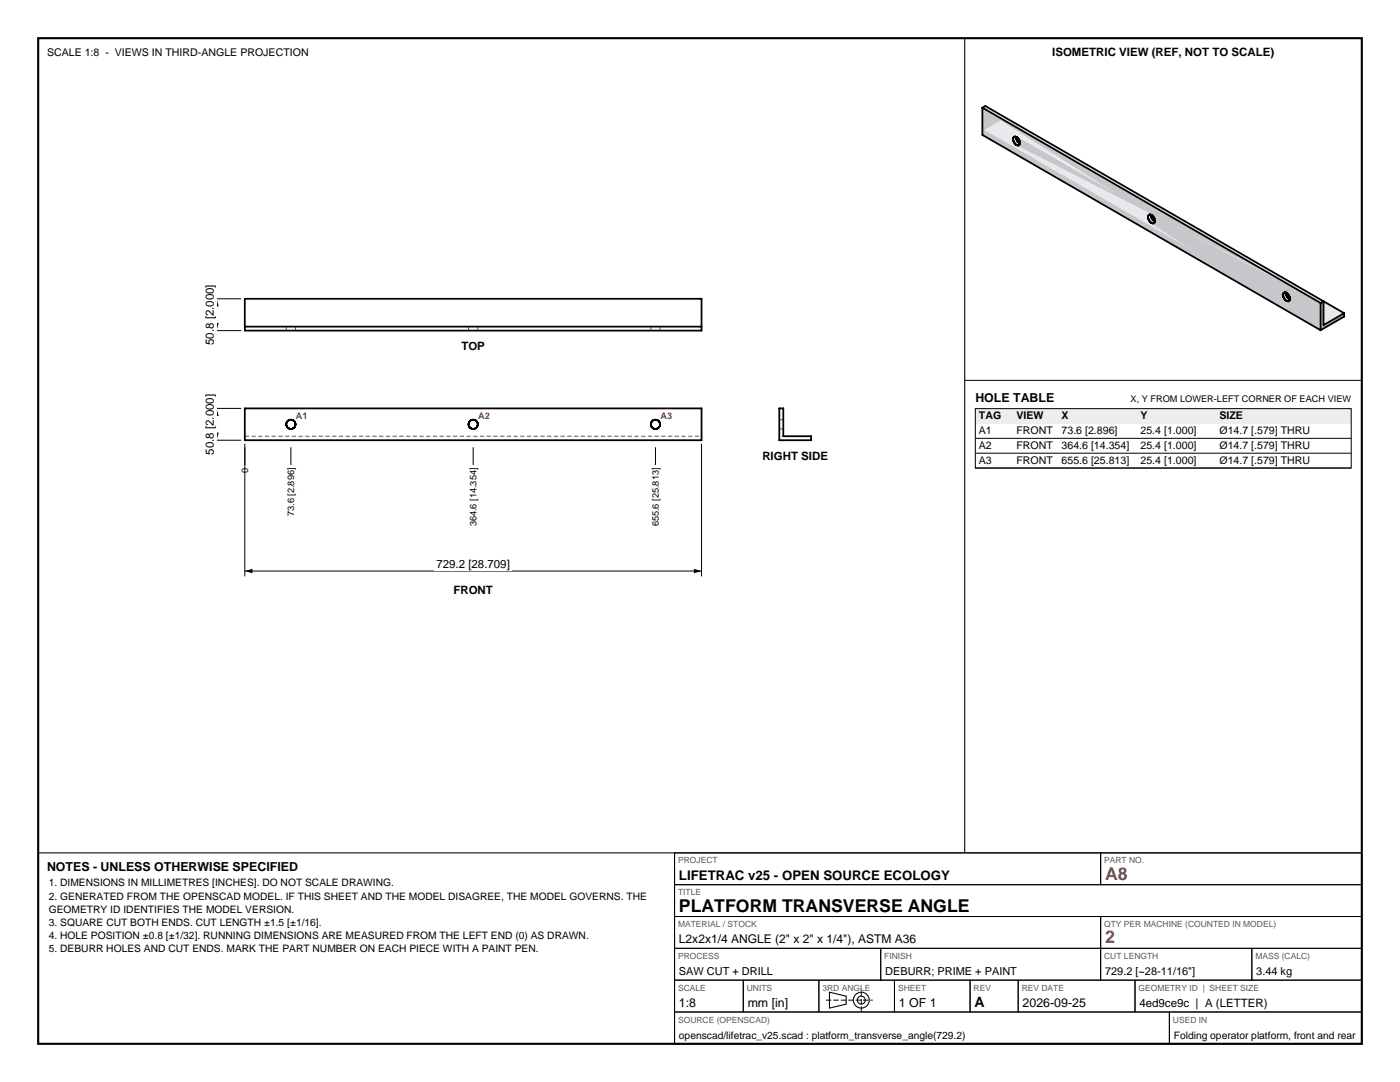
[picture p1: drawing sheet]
<svg xmlns="http://www.w3.org/2000/svg" width="279mm" height="216mm" viewBox="0 0 279 216" stroke-linecap="round" stroke-linejoin="round" font-family="sans-serif">
<path d="M7.6 7.6h264.2v200.7h-264.2z" fill="none" stroke="#000" stroke-width=".42"/>
<g fill="none" stroke="#000" stroke-width=".21">
<path d="M192.5 7.6v162.6M7.6 170.2h264.2M134.6 170.2v38.1M165.5 198l3.4 .8v1.6l-3.4 .8z"/>
<circle cx="171.9" cy="199.6" r="1.59"/>
<circle cx="171.9" cy="199.6" r=".79"/>
</g>
<g fill="none" stroke="#000" stroke-width=".2">
<path d="M48.9 88.5v26.5M140 88.5v26.5M48.9 113.9h91.1M134.6 170.2h85.1v6.3h-85.1zM134.6 176.5h137.2v6.4h-137.2zM219.7 170.2h52.1v6.3h-52.1zM134.6 182.9h85.1v6.3h-85.1zM134.6 189.2h41.2v6.4h-41.2zM134.6 195.6h13.7v6.3h-13.7zM148.3 195.6h15.1v6.3h-15.1zM163.4 195.6h15.1v6.3h-15.1zM175.8 189.2h43.9v6.4h-43.9z"/>
<path d="M178.5 195.6h15.1v6.3h-15.1zM193.6 195.6h9.6v6.3h-9.6zM203.2 195.6h23.3v6.3h-23.3zM219.7 182.9h52.1v6.3h-52.1zM219.7 189.2h30.1v6.4h-30.1zM226.5 195.6h45.3v6.3h-45.3zM249.8 189.2h22v6.4h-22zM134.6 201.9h98.8v6.4h-98.8zM233.4 201.9h38.4v6.4h-38.4z"/>
</g>
<path d="M164.8 199.6h9.4M171.9 201.9v-4.6" fill="none" stroke="#000" stroke-width=".2" stroke-dasharray="1.1 .4" stroke-linecap="butt"/>
<path d="M57.1 66v-.8M59 66v-.8M93.5 66v-.8M95.4 66v-.8M129.9 66v-.8M131.7 66v-.8M48.9 87h91.1M155.5 85.6h.8M155.5 83.7h.8" fill="none" stroke="#595959" stroke-width=".2" stroke-dasharray=".8 .5" stroke-linecap="butt"/>
<g fill="none" stroke="#000" stroke-width=".35">
<path d="M48.9 59.6h91.1v6.4h-91.1zM48.9 65.2h91.1M48.9 81.5h91.1v6.3h-91.1zM155.5 81.5h.8v5.5h5.6v.8h-6.4z"/>
<circle cx="58.1" cy="84.7" r=".92"/>
<circle cx="94.4" cy="84.7" r=".92"/>
<circle cx="130.8" cy="84.7" r=".92"/>
</g>
<path d="M48.9 113.9l1.5-.4v.9zM138.5 113.5l1.5 .4-1.5 .5z" fill="#000"/>
<path d="M86.7 111.1h15.5v2.8h-15.5z" fill-rule="evenodd" fill="#fff"/>
<path d="M42.2 87.8h6M42.2 81.5h6M43.2 81.5v6.3" fill="none" stroke="#000" stroke-width=".2"/>
<path d="M42.8 86.3h.9l-.5 1.5zM43.2 81.5l.5 1.5h-.9z" fill="#000"/>
<path d="M40.4 78.2h2.8v12.9h-2.8z" fill-rule="evenodd" fill="#fff"/>
<path d="M42.2 59.6h6M43.2 59.6v6.4M42.2 66h6" fill="none" stroke="#000" stroke-width=".2"/>
<path d="M43.2 59.6l.5 1.5h-.9zM42.8 64.4h.9l-.5 1.6z" fill="#000"/>
<path d="M40.4 56.3h2.8v13h-2.8z" fill-rule="evenodd" fill="#fff"/>
<path d="M192.5 75.9h79.3M48.9 89.3v3.5M58.1 89.3v3.5M94.4 89.3v3.5M130.8 89.3v3.5" fill="none" stroke="#000" stroke-width=".2"/>
<g fill="#c7c7cb" stroke="#c7c7cb" stroke-width=".2">
<path d="M196.1 21.5l6.1 6.2-6.1-.8z"/>
<path d="M196.1 26.9l6.3 1.5z"/>
<path d="M196.1 26.9l6.3 1.6z"/>
<path d="M196.1 26.9l6.4 1.6z"/>
<path d="M196.1 26.9l6.2 1.4z"/>
<path d="M196.1 26.9l6.4 1.7z"/>
<path d="M196.1 26.9l6.2 1.3z"/>
<path d="M196.1 26.9l6.5 1.8z"/>
<path d="M196.1 26.9l6.2 1.2z"/>
<path d="M196.1 26.9l6.6 1.9z"/>
<path d="M196.1 26.9l6.1 1.2z"/>
<path d="M196.1 26.9l6.1 1.1z"/>
<path d="M196.1 26.9l6.1 1z"/>
<path d="M196.1 26.9l6.7 2z"/>
<path d="M196.1 26.9l6.1 .9z"/>
<path d="M196.1 26.9l6.8 2z"/>
<path d="M196.1 26.9l6.9 2.1z"/>
<path d="M196.1 21.5l6.1 6.2z"/>
<path d="M196.1 21.5l6.1 6.1z"/>
<path d="M196.1 21.5l6.1 6z"/>
<path d="M196.1 21.5l6.2 5.9z"/>
<path d="M196.1 21.5l6.2 5.8z"/>
<path d="M196.1 21.5l6.3 5.8z"/>
<path d="M196.1 21.5l6.4 5.8z"/>
<path d="M196.1 21.5l6.5 5.8z"/>
<path d="M202.2 28.1l.6-.4z"/>
<path d="M196.1 21.5l6.6 5.8z"/>
<path d="M196.1 21.5l6.7 5.8z"/>
<path d="M202.2 28l.6-.3z"/>
<path d="M196.1 21.5l6.8 5.9z"/>
<path d="M196.1 21.5l6.9 5.9z"/>
<path d="M203.3 29l.7-.4z"/>
<path d="M196.1 26.9l6.9 2.1 26.7 15.4z"/>
<path d="M196.1 21.5l33.6 21.3-26.7-15.4z"/>
<path d="M203 29l26.7 15.4z"/>
<path d="M203 29l26.6 15.4z"/>
<path d="M203.1 29l26.5 15.3z"/>
<path d="M203.2 29l26.3 15.2z"/>
<path d="M203.2 29l26.2 15.1z"/>
<path d="M203.3 29l26.1 15.1z"/>
<path d="M203.3 29l26.1 15z"/>
<path d="M203.3 29l26 15z"/>
<path d="M203.4 29l25.9 14.9z"/>
<path d="M203.4 28.9l25.9 15z"/>
<path d="M203.4 28.9l25.9 14.9z"/>
<path d="M203.5 28.9l25.7 14.9z"/>
<path d="M203.5 28.8l25.7 14.9z"/>
<path d="M203.5 28.8l25.7 14.8z"/>
<path d="M203.5 28.7l25.7 14.9z"/>
<path d="M203.5 28.7l25.6 14.8z"/>
<path d="M203.5 28.6l25.6 14.9z"/>
<path d="M203.5 28.6l25.6 14.8z"/>
<path d="M203.5 28.5l25.6 14.8z"/>
<path d="M203.5 28.5l25.6 14.7z"/>
<path d="M203.5 28.4l25.6 14.8z"/>
<path d="M203.5 28.3l25.6 14.8z"/>
<path d="M203.5 28.3l25.7 14.8z"/>
<path d="M203.5 28.2l25.7 14.8z"/>
<path d="M203.5 28.1l25.7 14.9z"/>
<path d="M203.4 28l25.8 14.9z"/>
<path d="M203.4 28l25.9 14.9z"/>
<path d="M203.4 27.9l25.9 15z"/>
<path d="M203.3 27.8l26 15z"/>
<path d="M203.3 27.8l26.1 15z"/>
<path d="M203.3 27.7l26.1 15.1z"/>
<path d="M203.2 27.7l26.2 15.1z"/>
<path d="M203.2 27.6l26.3 15.2z"/>
<path d="M203 27.4l26.7 15.4z"/>
<path d="M203.1 27.6l26.5 15.2z"/>
<path d="M203 27.5l26.6 15.3z"/>
<path d="M203.1 27.5l26.5 15.3z"/>
<path d="M196.1 26.9l33.6 17.5z"/>
<path d="M196.1 26.9l33.7 17.6z"/>
<path d="M196.1 21.5l33.6 21.4z"/>
<path d="M196.1 21.5l33.7 21.4z"/>
<path d="M203.1 29l26.5 15.4z"/>
<path d="M203.2 29l26.4 15.3z"/>
<path d="M203.4 29l25.9 15z"/>
<path d="M203.5 28.1l25.7 14.8z"/>
<path d="M203.4 27.9l25.9 14.9z"/>
<path d="M203.2 27.7l26.3 15.1z"/>
<path d="M203.2 27.6l26.4 15.2z"/>
<path d="M203 27.5l26.7 15.3z"/>
<path d="M196.1 26.9l33.7 17.6 33.8 21.4z"/>
<path d="M229.2 43.6l.5-.4z"/>
<path d="M196.1 21.5l67.5 39-33.8-17.6z"/>
<path d="M229.9 44.5l26.7 15.4z"/>
<path d="M230 44.5l26.6 15.4z"/>
<path d="M230 44.6l26.5 15.3z"/>
<path d="M230.1 44.6l26.4 15.2z"/>
<path d="M230.1 44.6l26.3 15.1z"/>
<path d="M230.2 44.6l26.2 15.1z"/>
<path d="M230.2 44.6l26.1 15z"/>
<path d="M230.2 44.5l26.1 15.1z"/>
<path d="M230.3 44.5l26 15z"/>
<path d="M230.3 44.5l25.9 15z"/>
<path d="M230.3 44.5l25.9 14.9z"/>
<path d="M230.4 44.4l25.8 15z"/>
<path d="M230.4 44.4l25.8 14.9z"/>
<path d="M230.4 44.4l25.7 14.9z"/>
<path d="M230.4 44.3l25.7 14.9z"/>
<path d="M230.5 44.3l25.6 14.9z"/>
<path d="M230.5 44.3l25.6 14.8z"/>
<path d="M230.5 44.2l25.6 14.9z"/>
<path d="M230.5 44.2l25.6 14.8z"/>
<path d="M230.5 44.1l25.6 14.9z"/>
<path d="M230.5 44.1l25.6 14.8z"/>
<path d="M230.5 44l25.6 14.8z"/>
<path d="M230.5 43.9l25.6 14.8z"/>
<path d="M230.5 43.8l25.6 14.8z"/>
<path d="M230.4 43.8l25.7 14.8z"/>
<path d="M230.4 43.7l25.7 14.9z"/>
<path d="M230.4 43.7l25.7 14.8z"/>
<path d="M230.4 43.6l25.8 14.9z"/>
<path d="M230.4 43.5l25.8 15z"/>
<path d="M230.3 43.5l25.9 14.9z"/>
<path d="M230.3 43.4l25.9 15z"/>
<path d="M230.3 43.4l26 15z"/>
<path d="M230.2 43.3l26.1 15.1z"/>
<path d="M230.2 43.2l26.2 15.2z"/>
<path d="M229.9 43l26.7 15.4z"/>
<path d="M230.1 43.2l26.3 15.2z"/>
<path d="M230.1 43.1l26.4 15.3z"/>
<path d="M230 43l26.6 15.4z"/>
<path d="M230 43.1l26.5 15.3z"/>
<path d="M229.8 44.5l33.8 21.4z"/>
<path d="M229.9 44.5l33.7 21.4z"/>
<path d="M229.8 42.9l33.8 17.6z"/>
<path d="M229.9 43l33.7 17.5z"/>
<path d="M230.1 44.6l26.4 15.3z"/>
<path d="M230 44.6l26.6 15.3z"/>
<path d="M230.3 44.5l26 15.1z"/>
<path d="M230.4 44.5l25.8 14.9z"/>
<path d="M230.4 43.7l25.8 14.8z"/>
<path d="M230.4 43.5l25.8 14.9z"/>
<path d="M230.2 43.3l26.2 15.1z"/>
<path d="M230.1 43.2l26.4 15.2z"/>
<path d="M230 43.1l26.6 15.3z"/>
<path d="M229.9 44.5l26.7 15.4 7 6z"/>
<path d="M229.9 43l33.7 17.5-7-2.1z"/>
<path d="M256.1 59.2l.6-.4z"/>
<path d="M256.1 59.1l.6-.3z"/>
<path d="M257.2 60.1l.6-.4z"/>
<path d="M256.6 59.9l7 6z"/>
<path d="M256.7 60l6.9 5.9z"/>
<path d="M256.8 60.1l6.8 5.8z"/>
<path d="M256.9 60.1l6.7 5.8z"/>
<path d="M257 60.1l6.6 5.8z"/>
<path d="M257.1 60.1l6.5 5.8z"/>
<path d="M257.2 60.1l6.4 5.8z"/>
<path d="M257.3 60l6.3 5.9z"/>
<path d="M257.4 59.9l6.2 6z"/>
<path d="M257.4 59.8l6.2 6.1z"/>
<path d="M257.4 59.7l6.2 6.2z"/>
<path d="M257.4 59.6l6.2 6.3z"/>
<path d="M256.6 58.4l7 2.1z"/>
<path d="M256.7 58.4l6.9 2.1z"/>
<path d="M257.4 59.6l6.2 .9z"/>
<path d="M256.7 58.5l6.9 2z"/>
<path d="M257.4 59.5l6.2 1z"/>
<path d="M256.8 58.5l6.8 2z"/>
<path d="M256.9 58.5l6.7 2z"/>
<path d="M257.4 59.4l6.2 1.1z"/>
<path d="M256.9 58.6l6.7 1.9z"/>
<path d="M257.4 59.3l6.2 1.2z"/>
<path d="M257 58.6l6.6 1.9z"/>
<path d="M257 58.7l6.6 1.8z"/>
<path d="M257.3 59.2l6.3 1.3z"/>
<path d="M257.1 58.7l6.5 1.8z"/>
<path d="M257.1 58.8l6.5 1.7z"/>
<path d="M257.3 59.1l6.3 1.4z"/>
<path d="M257.3 59l6.3 1.5z"/>
<path d="M257.2 58.9l6.4 1.6z"/>
<path d="M257.2 59l6.4 1.5z"/>
<path d="M257.4 59.6l6.2 .9v5.4z"/>
</g>
<g fill="#dedee3" stroke="#dedee3" stroke-width=".2">
<path d="M202.4 28.4l.6-.3z"/>
<path d="M229.3 44l.6-.4z"/>
<path d="M229.3 43.9l.6-.3z"/>
<path d="M256.2 59.5l.7-.3z"/>
</g>
<g fill="#dcdce0" stroke="#dcdce0" stroke-width=".2">
<path d="M202.4 28.4l.5-.4z"/>
<path d="M202.3 28.3l.6-.3z"/>
<path d="M203.1 29l.6-.3z"/>
<path d="M229.3 43.9l.6-.4z"/>
<path d="M230.1 44.6l.6-.4z"/>
<path d="M256.2 59.5l.6-.4z"/>
<path d="M256.2 59.4l.6-.3z"/>
<path d="M257 60.1l.6-.3z"/>
</g>
<g fill="#e1e1e5" stroke="#e1e1e5" stroke-width=".2">
<path d="M202.4 28.4l.6-.2z"/>
<path d="M203 29l.7-.3z"/>
<path d="M229.3 44l.7-.3z"/>
<path d="M230 44.5l.6-.3z"/>
<path d="M256.3 59.5l.6-.2z"/>
<path d="M256.9 60.1l.6-.3z"/>
</g>
<g fill="#e3e3e8" stroke="#e3e3e8" stroke-width=".2">
<path d="M202.4 28.5l.7-.3z"/>
<path d="M203 29l.6-.3z"/>
<path d="M229.4 44l.6-.2z"/>
<path d="M229.9 44.5l.7-.3z"/>
<path d="M256.3 59.6l.6-.3z"/>
<path d="M256.9 60.1l.6-.3z"/>
</g>
<g fill="#d9d9dd" stroke="#d9d9dd" stroke-width=".2">
<path d="M202.3 28.3l.6-.4z"/>
<path d="M203.2 29l.6-.3z"/>
<path d="M229.3 43.9l.5-.4z"/>
<path d="M229.3 43.8l.5-.3z"/>
<path d="M230.1 44.6l.6-.4z"/>
<path d="M256.2 59.4l.6-.4z"/>
<path d="M257 60.1l.7-.3z"/>
</g>
<g fill="#d6d6da" stroke="#d6d6da" stroke-width=".2">
<path d="M202.3 28.3l.6-.4z"/>
<path d="M202.3 28.2l.6-.3z"/>
<path d="M203.2 29l.6-.3z"/>
<path d="M229.3 43.8l.5-.4z"/>
<path d="M229.2 43.8l.6-.4z"/>
<path d="M230.1 44.6l.7-.4z"/>
<path d="M256.2 59.4l.6-.4z"/>
<path d="M256.2 59.3l.6-.3z"/>
<path d="M257.1 60.1l.6-.3z"/>
</g>
<g fill="#e5e5ea" stroke="#e5e5ea" stroke-width=".2">
<path d="M202.5 28.5l.6-.2z"/>
<path d="M203 29l.6-.4z"/>
<path d="M229.4 44.1l.6-.3z"/>
<path d="M229.9 44.5l.6-.3z"/>
<path d="M256.3 59.6l.7-.2z"/>
<path d="M256.8 60.1l.7-.4z"/>
</g>
<g fill="#d2d2d6" stroke="#d2d2d6" stroke-width=".2">
<path d="M202.3 28.2l.6-.4z"/>
<path d="M229.2 43.8l.6-.4z"/>
<path d="M229.2 43.7l.6-.3z"/>
<path d="M256.2 59.3l.5-.4z"/>
<path d="M256.1 59.3l.6-.4z"/>
</g>
<g fill="#e7e7eb" stroke="#e7e7eb" stroke-width=".2">
<path d="M202.5 28.6l.6-.3z"/>
<path d="M202.9 28.9l.6-.3z"/>
<path d="M229.4 44.1l.7-.2z"/>
<path d="M229.8 44.5l.7-.3z"/>
<path d="M256.4 59.7l.6-.3z"/>
<path d="M256.8 60.1l.6-.4z"/>
</g>
<g fill="#e8e8ed" stroke="#e8e8ed" stroke-width=".2">
<path d="M202.5 28.6l.7-.3z"/>
<path d="M202.9 28.9l.6-.3z"/>
<path d="M196.6 25.9l4.2-2.4 67.5 39z"/>
<path d="M196.1 21.5l.5-.3 67.5 38.9z"/>
<path d="M229.5 44.2l.6-.3z"/>
<path d="M229.8 44.5l.6-.3z"/>
<path d="M196.6 25.9l71.7 36.6-4.2 2.4z"/>
<path d="M196.1 21.5l68 38.6-.5 .4z"/>
<path d="M256.4 59.7l.6-.3z"/>
<path d="M256.7 60l.7-.3z"/>
</g>
<g fill="#cfcfd3" stroke="#cfcfd3" stroke-width=".2">
<path d="M202.3 28.2l.5-.4z"/>
<path d="M202.3 28.1l.5-.3z"/>
<path d="M203.3 29l.6-.3z"/>
<path d="M229.2 43.7l.6-.4z"/>
<path d="M230.2 44.6l.6-.4z"/>
<path d="M256.1 59.3l.6-.4z"/>
<path d="M256.1 59.2l.6-.3z"/>
<path d="M257.1 60.1l.7-.3z"/>
</g>
<g fill="#e9e9ee" stroke="#e9e9ee" stroke-width=".2">
<path d="M202.6 28.7l.6-.3z"/>
<path d="M202.8 28.9l.7-.3z"/>
<path d="M229.5 44.2l.6-.3z"/>
<path d="M229.8 44.5l.6-.4z"/>
<path d="M256.5 59.8l.6-.3z"/>
<path d="M256.7 60l.6-.3z"/>
</g>
<g fill="#cbcbcf" stroke="#cbcbcf" stroke-width=".2">
<path d="M202.3 28.1l.5-.4z"/>
<path d="M202.2 28.1l.6-.4z"/>
<path d="M203.3 29l.6-.4z"/>
<path d="M229.2 43.7l.6-.4z"/>
<path d="M229.2 43.6l.6-.3z"/>
<path d="M230.2 44.5l.7-.3z"/>
<path d="M256.1 59.2l.6-.4z"/>
<path d="M257.2 60.1l.6-.4z"/>
</g>
<g fill="#eaeaee" stroke="#eaeaee" stroke-width=".2">
<path d="M202.6 28.7l.6-.3z"/>
<path d="M202.8 28.9l.6-.3z"/>
<path d="M229.6 44.3l.6-.3z"/>
<path d="M229.7 44.4l.7-.3z"/>
<path d="M256.5 59.8l.6-.3z"/>
<path d="M256.7 60l.6-.3z"/>
</g>
<g fill="#eaeaef" stroke="#eaeaef" stroke-width=".2">
<path d="M202.7 28.8l.6-.3z"/>
<path d="M202.7 28.8l.7-.3z"/>
<path d="M229.6 44.3l.6-.3z"/>
<path d="M229.6 44.4l.7-.4z"/>
<path d="M229.7 44.4l.6-.3z"/>
<path d="M256.5 59.9l.7-.3z"/>
<path d="M256.6 59.9l.6-.3z"/>
</g>
<g fill="#c3c3c7" stroke="#c3c3c7" stroke-width=".2">
<path d="M202.2 28l.6-.4z"/>
<path d="M229.2 43.6l.5-.4z"/>
<path d="M229.1 43.5l.6-.3z"/>
<path d="M256.1 59.1l.6-.4z"/>
</g>
<g fill="#bfbfc2" stroke="#bfbfc2" stroke-width=".2">
<path d="M202.2 28l.6-.4z"/>
<path d="M202.2 27.9l.6-.3z"/>
<path d="M256.1 59.1l.6-.4z"/>
<path d="M256.1 59l.6-.3z"/>
</g>
<g fill="#bababe" stroke="#bababe" stroke-width=".2">
<path d="M202.2 27.9l.6-.4z"/>
<path d="M202.2 27.8l.6-.3z"/>
<path d="M229.1 43.5l.6-.4z"/>
<path d="M229.1 43.4l.6-.3z"/>
<path d="M256.1 59l.6-.4z"/>
</g>
<g fill="#b5b5b9" stroke="#b5b5b9" stroke-width=".2">
<path d="M202.2 27.8l.6-.3z"/>
<path d="M256.1 59l.6-.4z"/>
<path d="M256.1 58.9l.6-.3z"/>
</g>
<g fill="#b1b1b5" stroke="#b1b1b5" stroke-width=".2">
<path d="M202.2 27.8l.6-.4z"/>
<path d="M202.2 27.7l.6-.3z"/>
<path d="M229.1 43.3l.6-.3z"/>
<path d="M256.1 58.9l.6-.4z"/>
</g>
<g fill="#acacb0" stroke="#acacb0" stroke-width=".2">
<path d="M202.2 27.7l.6-.3z"/>
<path d="M229.1 43.3l.6-.4z"/>
<path d="M229.1 43.2l.6-.3z"/>
<path d="M256.1 58.9l.6-.4z"/>
<path d="M256.1 58.8l.6-.3z"/>
</g>
<g fill="#a8a8ab" stroke="#a8a8ab" stroke-width=".2">
<path d="M202.2 27.7l.6-.4z"/>
<path d="M229.1 43.2l.6-.3z"/>
<path d="M256.1 58.8l.6-.4z"/>
</g>
<g fill="#a3a3a6" stroke="#a3a3a6" stroke-width=".2">
<path d="M202.2 27.7l.6-.4z"/>
<path d="M202.2 27.6l.6-.3z"/>
<path d="M229.1 43.2l.6-.4z"/>
<path d="M256.1 58.8l.6-.4z"/>
<path d="M256.1 58.7l.6-.3z"/>
</g>
<g fill="#9e9ea1" stroke="#9e9ea1" stroke-width=".2">
<path d="M202.2 27.6l.6-.4z"/>
<path d="M202.2 27.5l.6-.4z"/>
<path d="M202.3 27.4l.6-.3z"/>
<path d="M202.2 27.5l.6-.3z"/>
<path d="M202.3 27.4l.6-.4z"/>
<path d="M202.3 27.4l.5-.3z"/>
<path d="M202.3 27.3l.7-.3z"/>
<path d="M229.1 43.2l.6-.4z"/>
<path d="M229.1 43.1l.6-.4z"/>
<path d="M229.2 43.1l.6-.4z"/>
<path d="M229.2 43l.6-.3z"/>
<path d="M229.1 43.1l.6-.3z"/>
<path d="M229.2 43l.6-.4z"/>
<path d="M229.2 43.1l.5-.4z"/>
<path d="M229.2 42.9l.6-.3z"/>
<path d="M229.3 42.9l.6-.4z"/>
<path d="M229.3 42.9l.5-.3z"/>
<path d="M256.1 58.7l.6-.4z"/>
<path d="M256.1 58.6l.6-.4z"/>
<path d="M256.1 58.6l.6-.3z"/>
<path d="M256.1 58.5l.7-.3z"/>
<path d="M256.2 58.5l.6-.4z"/>
<path d="M256.1 58.5l.6-.3z"/>
<path d="M256.2 58.4l.6-.3z"/>
<path d="M256.2 58.5l.6-.3z"/>
</g>
<g fill="#dfdfe3" stroke="#dfdfe3" stroke-width=".2">
<path d="M203.1 29l.6-.3z"/>
<path d="M230 44.6l.6-.4z"/>
<path d="M257 60.1l.6-.3z"/>
</g>
<g fill="#d2d2d7" stroke="#d2d2d7" stroke-width=".2">
<path d="M203.2 29l.7-.3z"/>
<path d="M230.2 44.6l.6-.4z"/>
<path d="M257.1 60.1l.6-.3z"/>
</g>
<path d="M229.1 43.5l.6-.4z" fill="#bebec2" stroke="#bebec2" stroke-width=".2"/>
<g fill="#b6b6b9" stroke="#b6b6b9" stroke-width=".2">
<path d="M229.1 43.4l.6-.4z"/>
<path d="M229.1 43.3l.6-.3z"/>
</g>
<g fill="#afafb2" stroke="#afafb2" stroke-width=".2">
<path d="M264.1 64.9l4.2-2.4v.7z"/>
<path d="M264.1 64.9l4.2-1.7-4.7 2.7z"/>
<path d="M263.6 60.5l.5 4.4-.5 1z"/>
<path d="M263.6 60.5l.5-.4v4.8z"/>
</g>
<g fill="none" stroke="#000" stroke-width=".35">
<path d="M196.1 21.5v5.4l67.5 39M196.1 21.5l.5-.3 71.7 41.3M196.1 21.5l67.5 39M202.2 27.6l.2 .8 .6 .6M202.2 27.5v.1M202.3 27.4l-.1 .1M202.3 27.4h.1M202.4 27.3l-.1 .1M202.4 27.3h.1M202.5 27.3h-.1M202.5 27.3h.1M202.5 27.3h.2"/>
<path d="M202.7 27.3h.1M202.8 27.3l.1 .6 .3 .5M202.8 27.3l.6 .6 .1 .7M203 29h.1M203.2 28.4l.1 .1M203.3 28.5l.2 .1M203.3 29h-.3M203.3 29h.1M203.4 28.9l-.1 .1M203.4 28.9h.1M203.5 28.9h-.1M203.5 28.8v.1"/>
<path d="M203.5 28.8h.1M203.5 28.7v.1M203.5 28.6v.1M229.2 43.1l.1 .8 .6 .6M229.2 43v.1M229.2 43h.1M229.2 42.9v.1M229.3 42.9h-.1M229.3 42.9h.1M229.3 42.8v.1M229.4 42.8h-.1M229.4 42.8h.1"/>
<path d="M229.5 42.8h-.1M229.5 42.8l.2 .1M229.7 42.9l.2 .7 .5 .6M229.7 42.9l.2 .1M229.9 44.5h.1M229.9 43h.1M230 44.5l.1 .1M230 43l.4 .6 .1 .6M230.2 44.6h-.1M230.2 44.5v.1M230.3 44.5h-.1M230.3 44.5h.1"/>
<path d="M230.4 44.5h-.1M230.4 44.4v.1M230.4 44.4h.1M230.4 44.2v.2M256.4 58.4l-.3 .2v.6l.3 .5 .4 .4M256.4 58.4h.1M256.5 58.4h.1M256.6 58.4h.1M256.7 58.4l.1 .8 .6 .5M256.7 58.4l.1 .1M256.8 58.5h.1M256.9 58.5l.1 .2"/>
<path d="M257 58.7h.1M257.1 58.7l.3 1M257.4 59.7h.1M257.4 59.7l-.1 .3M256.8 60.1h.1M256.9 60.1h.1M257.1 60.1h-.1M257.2 60.1h-.1M257.3 60l-.1 .1M263.6 60.5v5.4M263.6 60.5l.5-.4v4.8l4.2-2.4M268.3 62.5v.7l-4.7 2.7"/>
</g>
<path d="M194.6 81.5h75.1v3h-75.1z" fill-rule="evenodd" fill="#ededed"/>
<path d="M194.6 81.5h75.1v11.9h-75.1zM194.6 87.5h75.1M194.6 90.4h75.1M194.6 93.4h75.1" fill="none" stroke="#000" stroke-width=".2"/>
<g font-size="3.5" fill="#bf1a1a">
<text x="220.5" y="175.5">A8</text>
<text x="220.5" y="188.2">2</text>
</g>
<text font-size="3.5" x="135.5" y="181.9">PLATFORM TRANSVERSE ANGLE</text>
<text font-size="2.8" x="194.5" y="200.9">A</text>
<text font-size="2.6" x="135.5" y="175.5">LIFETRAC v25 - OPEN SOURCE ECOLOGY</text>
<g font-size="2.5">
<text x="194.6" y="80.1">HOLE TABLE</text>
<text x="9.4" y="173.7">NOTES - UNLESS OTHERWISE SPECIFIED</text>
<text x="135.5" y="200.9">1:8</text>
<text x="149.2" y="200.9">mm [in]</text>
<text x="179.4" y="200.9">1 OF 1</text>
<text x="204.1" y="200.9">2026-09-25</text>
</g>
<text font-size="2.4" x="135.5" y="188.2">L2x2x1/4 ANGLE (2&quot; x 2&quot; x 1/4&quot;), ASTM A36</text>
<g font-size="2.3">
<text x="210" y="11.1">ISOMETRIC VIEW (REF, NOT TO SCALE)</text>
<text x="42.7" y="68.9" transform="rotate(-90 42.7 68.9)">50.8 [2.000]</text>
<text x="92.1" y="69.8">TOP</text>
<text x="42.7" y="90.7" transform="rotate(-90 42.7 90.7)">50.8 [2.000]</text>
<text x="152.1" y="91.7">RIGHT SIDE</text>
<text x="87.1" y="113.4">729.2 [28.709]</text>
<text x="90.5" y="118.5">FRONT</text>
<text x="227.4" y="200.9">4ed9ce9c | A (LETTER)</text>
</g>
<g font-size="2.2">
<text x="135.5" y="194.6">SAW CUT + DRILL</text>
<text x="176.6" y="194.6">DEBURR; PRIME + PAINT</text>
<text x="220.5" y="194.6">729.2 [~28-11/16&quot;]</text>
<text x="250.7" y="194.6">3.44 kg</text>
</g>
<g font-size="2.1">
<text x="9.4" y="11.1">SCALE 1:8 - VIEWS IN THIRD-ANGLE PROJECTION</text>
<text x="195.4" y="83.7">TAG</text>
<text x="202.9" y="83.7">VIEW</text>
<text x="211.9" y="83.7">X</text>
<text x="227.6" y="83.7">Y</text>
<text x="243.4" y="83.7">SIZE</text>
<text x="195.4" y="86.7">A1</text>
<text x="195.4" y="89.6">A2</text>
<text x="202.9" y="86.7">FRONT</text>
<text x="202.9" y="89.6">FRONT</text>
<text x="211.9" y="86.7">73.6 [2.896]</text>
<text x="211.9" y="89.6">364.6 [14.354]</text>
<text x="227.6" y="86.7">25.4 [1.000]</text>
<text x="227.6" y="89.6">25.4 [1.000]</text>
<text x="243.4" y="86.7">Ø14.7 [.579] THRU</text>
<text x="243.4" y="89.6">Ø14.7 [.579] THRU</text>
<text x="195.4" y="92.6">A3</text>
<text x="202.9" y="92.6">FRONT</text>
<text x="211.9" y="92.6">655.6 [25.813]</text>
<text x="227.6" y="92.6">25.4 [1.000]</text>
<text x="243.4" y="92.6">Ø14.7 [.579] THRU</text>
</g>
<g font-size="2">
<text x="9.7" y="176.9">1. DIMENSIONS IN MILLIMETRES [INCHES]. DO NOT SCALE DRAWING.</text>
<text x="9.7" y="179.5">2. GENERATED FROM THE OPENSCAD MODEL. IF THIS SHEET AND THE MODEL DISAGREE, THE MODEL GOVERNS. THE</text>
<text x="9.7" y="182.1">GEOMETRY ID IDENTIFIES THE MODEL VERSION.</text>
<text x="9.7" y="184.7">3. SQUARE CUT BOTH ENDS. CUT LENGTH ±1.5 [±1/16].</text>
<text x="9.7" y="187.3">4. HOLE POSITION ±0.8 [±1/32]. RUNNING DIMENSIONS ARE MEASURED FROM THE LEFT END (0) AS DRAWN.</text>
<text x="9.7" y="189.9">5. DEBURR HOLES AND CUT ENDS. MARK THE PART NUMBER ON EACH PIECE WITH A PAINT PEN.</text>
<text x="135.5" y="207.3">openscad/lifetrac_v25.scad : platform_transverse_angle(729.2)</text>
<text x="234.3" y="207.3">Folding operator platform, front and rear</text>
</g>
<g font-size="1.8" fill="#bf1a1a">
<text x="59.1" y="83.7">A1</text>
<text x="95.4" y="83.7">A2</text>
<text x="131.8" y="83.7">A3</text>
</g>
<g font-size="1.8">
<text x="225.6" y="80.1">X, Y FROM LOWER-LEFT CORNER OF EACH VIEW</text>
<text x="49.5" y="94.3" transform="rotate(-90 49.5 94.3)">0</text>
<text x="58.7" y="103" transform="rotate(-90 58.7 103)">73.6 [2.896]</text>
<text x="95.1" y="105" transform="rotate(-90 95.1 105)">364.6 [14.354]</text>
<text x="131.5" y="105" transform="rotate(-90 131.5 105)">655.6 [25.813]</text>
</g>
<g font-size="1.7" fill="#595959">
<text x="135.3" y="172.3">PROJECT</text>
<text x="220.4" y="172.3">PART NO.</text>
<text x="135.3" y="178.6">TITLE</text>
<text x="135.3" y="185">MATERIAL / STOCK</text>
<text x="220.4" y="185">QTY PER MACHINE (COUNTED IN MODEL)</text>
<text x="135.3" y="191.3">PROCESS</text>
<text x="176.5" y="191.3">FINISH</text>
<text x="220.4" y="191.3">CUT LENGTH</text>
<text x="250.5" y="191.3">MASS (CALC)</text>
<text x="135.3" y="197.7">SCALE</text>
<text x="149" y="197.7">UNITS</text>
<text x="164.1" y="197.7">3RD ANGLE</text>
<text x="179.2" y="197.7">SHEET</text>
<text x="194.3" y="197.7">REV</text>
<text x="203.9" y="197.7">REV DATE</text>
<text x="227.2" y="197.7">GEOMETRY ID | SHEET SIZE</text>
<text x="135.3" y="204">SOURCE (OPENSCAD)</text>
<text x="234.1" y="204">USED IN</text>
</g>
</svg>
